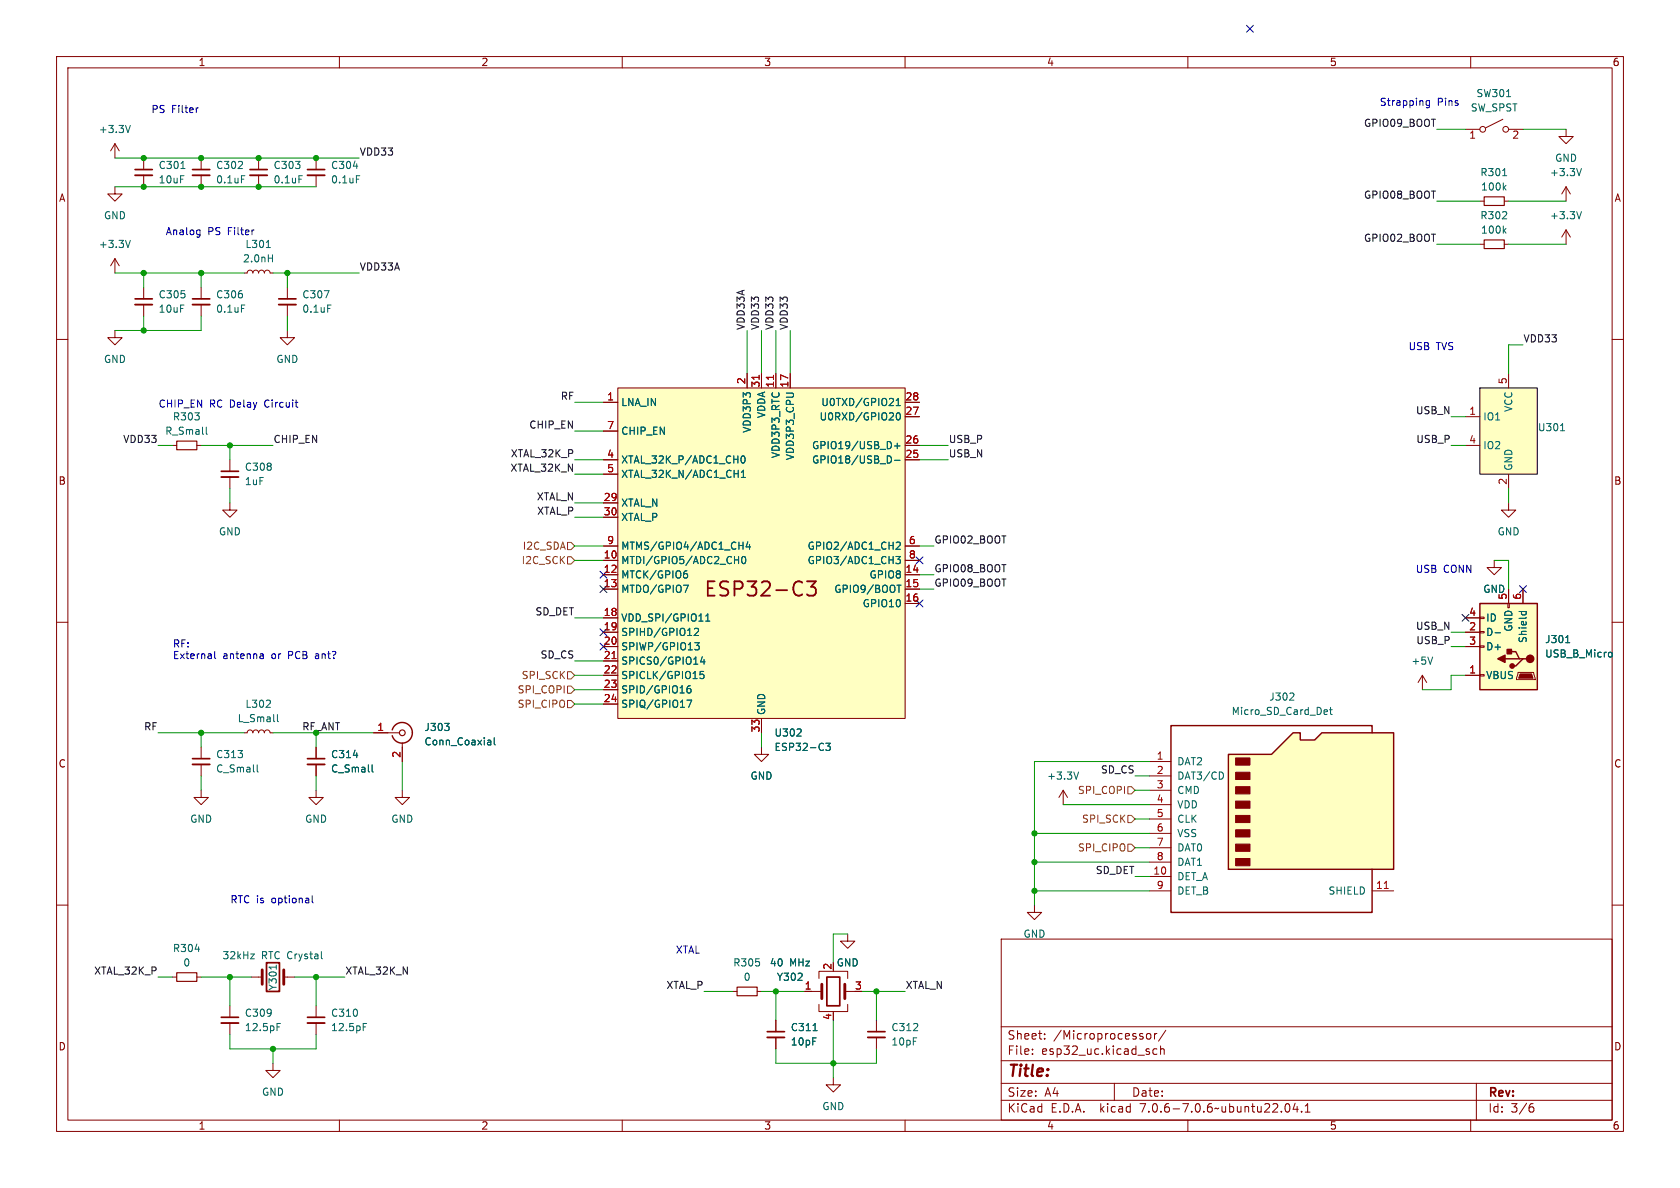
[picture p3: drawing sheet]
<svg xmlns="http://www.w3.org/2000/svg" width="297mm" height="210mm" viewBox="0 0 297 210" stroke-linecap="round" stroke-linejoin="round" font-family="sans-serif">
<g fill="none" stroke="#840000" stroke-width=".18">
<path d="M10 10h277v190h-277zM12 12h273v186h-273zM60 10v2M110 10v2M160 10v2M210 10v2M260 10v2M10 60h2M285 60h2M10 110h2M285 110h2M10 160h2"/>
<path d="M285 160h2M177 166h108v32h-108zM60 198v2M110 198v2M160 198v2M177 194.5h108M177 191.5h108M177 187.5h108M177 181.5h108M182.5 186.3v.1M182.5 185.5v.1M184.7 183.6v.1"/>
<path d="M184.7 182.8v.1M197 191.5v3M202.7 182.8l.3-.1 .4 .1 .1 .6-.2 .2-.3 .1-.3-.1zM204.1 182.7v1M204.5 182.7l-.3 .1-.1 .2M204.5 185.5l-.4-.1-.3 .3v.4l.2 .2h.5M205.2 185.5l.2-.1 .3 .1 .1 .9M205.2 184.9v1.5M206.1 182.1l-1.3 2M210 198v2M227.3 195.2l.2-.1a.81 .81 0 0 1 .6 .6 .81 .81 0 0 1-.3 .8l-.1 .1a.81 .81 0 0 1-.4-1.4zM229 195l-.4 1.1h.9"/>
<path d="M229.3 195.6v1M230.1 196.5v.1M230.7 196.6h.9M230.7 195.5l.5-.4v1.5M260 198v2M261 191.5v6.5M270.6 195.7h.3l.3 .3-.1 .5-.5 .1M271 195.1l-.4 .1"/>
</g>
<path d="M261.6 68.6h10.2v15.2h-10.2z" fill="#ffffc2"/>
<path d="M261.6 68.6h10.2v15.2h-10.2z" fill="none" stroke="#000" stroke-width=".18"/>
<g fill="none" stroke="#840000" stroke-width=".18">
<path d="M259.1 22.9h2.5M261.6 35.6h.8M265.7 21.1l-3.1 1.5M265.9 35.6h.8M266.7 22.9h2.5M276.9 22.9v1.2h1.2l-1.2 1.3-1.3-1.3h1.3M276.9 33l-.8 1.3M276.9 33v2.6M276.9 33l.7 1.3M259.1 73.7h2.5M259.1 78.7h2.5M266.7 66v2.6"/>
<path d="M264.2 99.1v1.2h1.2l-1.2 1.3-1.3-1.3h1.3M266.7 88.9v1.3h1.3l-1.3 1.2-1.3-1.2h1.3M266.7 83.8v2.6M35.6 132.1v2M35.6 135.1v2.1M30.5 172.7h.7M34.8 172.7h.8M40.6 177.8v2M44.4 172.7h2M50.2 172.7h1.9M40.6 180.8v2.1M48.3 188v1.2h1.2l-1.2 1.3-1.3-1.3h1.3"/>
<circle cx="262.1" cy="22.9" r=".51"/>
<circle cx="266.2" cy="22.9" r=".51"/>
</g>
<g fill="none" stroke="#006464" stroke-width=".18">
<path d="M266.3 17.1h.8M265.6 31.1h.8M265.9 33.1l.3 .5M266.2 32.8l-.4 .4M279.6 29.8l-.4 1.3M275.9 76.1h.7M45.5 135.2v1.1l.1 .2M34.5 167.8h.8M44.3 168.6h.7l-.7 .9h.7M48.8 170.6v.7M56.9 169.4l.1 .1M49 181.5h.4"/>
<path d="M49 180.9h.6"/>
</g>
<path d="M262.4 34.8h3.5v1.5h-3.5zM31.2 172h3.6v1.5h-3.6z" fill="none" stroke="#840000" stroke-width=".2"/>
<path d="M34 135.1h3.1M39.1 180.8h3.1" fill="none" stroke="#840000" stroke-width=".33"/>
<path d="M34 134.1h3.1M39.1 179.8h3.1M47.1 170.2h2.3v5.1h-2.3z" fill="none" stroke="#840000" stroke-width=".3"/>
<path d="M46.4 171.5v2.5M50.2 171.5v2.5" fill="none" stroke="#840000" stroke-width=".51"/>
<path d="M217.2 133.4h7.6l3.8-3.9h1.3v1.3h2.5l1.3-1.3h12.7v24.2h-29.2z" fill="#ffffc2"/>
<g fill="#840000" stroke="#840000" stroke-width=".18">
<path d="M218.4 151.8h2.6v1.2h-2.6z"/>
<path d="M218.4 149.2h2.6v1.3h-2.6z"/>
<path d="M218.4 146.7h2.6v1.3h-2.6z"/>
<path d="M218.4 144.1h2.6v1.3h-2.6z"/>
<path d="M218.4 141.6h2.6v1.3h-2.6z"/>
<path d="M218.4 139.1h2.6v1.2h-2.6z"/>
<path d="M218.4 136.5h2.6v1.3h-2.6z"/>
<path d="M218.4 134h2.6v1.3h-2.6z"/>
<path d="M268.7 119.1h2.1l.2 .8h-2.5z"/>
</g>
<path d="M261.6 106.7h10.2v15.2h-10.2zM266.1 116.5h2.5M266.7 115.2h1.3l.6 1.3h.6M269.9 116.5h-.7l-1.2 1.2h-.7M69.3 129a1.81 1.81 0 0 1 2.8-.9 1.81 1.81 0 0 1 0 2.9 1.81 1.81 0 0 1-2.8-1M217.2 133.4h7.6l3.8-3.9h1.3v1.3h2.5l1.3-1.3h12.7v24.2h-29.2zM242.6 129.5v-1.2h-35.6v33h35.6v-7.6" fill="none" stroke="#840000" stroke-width=".25"/>
<g fill="none" stroke="#840000" stroke-width=".18">
<path d="M20.3 33v1.3h1.3l-1.3 1.3-1.3-1.3h1.3M20.3 25.4v2.5M20.3 25.4l-.7 1.3M20.3 25.4l.8 1.3M25.4 27.9v2.1M25.4 31v2M35.6 27.9v2.1M35.6 31v2M45.7 27.9v2.1M45.7 31v2M55.9 27.9v2.1M55.9 31v2"/>
<path d="M20.3 58.4v1.3h1.3l-1.3 1.3-1.3-1.3h1.3M20.3 45.7l-.7 1.3M20.3 45.7v2.6M20.3 45.7l.8 1.3M25.4 50.8v2M25.4 53.8v2.1M35.6 50.8v2M35.6 53.8v2.1M43.2 48.3h.5l.1-.4 .4-.1 .4 .1 .1 .4 .2-.4 .3-.1 .4 .1 .1 .4 .2-.4 .3-.1 .4 .1 .1 .4 .2-.4 .4-.1 .3 .1 .2 .4h.5M50.8 58.4v1.3h1.3l-1.3 1.3-1.3-1.3h1.3M50.8 50.8v2M50.8 53.8v2.1"/>
<path d="M261.6 43.2h.8M265.9 43.2h.8M276.9 40.6l-.8 1.3M276.9 40.6v2.6M276.9 40.6l.7 1.3M30.5 78.7h.7M34.8 78.7h.8M106.7 71.1h2.5M106.7 76.2h2.5M109.2 68.6h50.8v58.4h-50.8zM132.1 66v2.6M134.6 66v2.6"/>
<path d="M137.2 66v2.6M139.7 66v2.6M160 71.1h2.6M160 78.7h2.6M160 73.7h2.6M40.6 88.9v1.3h1.3l-1.3 1.2-1.2-1.2h1.2M40.6 81.3v2M40.6 84.3v2.1M106.7 99.1h2.5M106.7 81.3h2.5M106.7 88.9h2.5M106.7 91.4h2.5"/>
<path d="M106.7 83.8h2.5M106.7 96.5h2.5M160 99.1h2.6M160 81.3h2.6M160 96.5h2.6M106.7 119.4h2.5M106.7 111.8h2.5M106.7 114.3h2.5M106.7 109.2h2.5M106.7 101.6h2.5M106.7 104.1h2.5M106.7 116.8h2.5"/>
<path d="M160 101.6h2.6M160 104.1h2.6M160 106.7h2.6M251.5 119.4l-.8 1.3M251.5 119.4v2.5M251.5 119.4l.7 1.3M259.1 119.4h2.5M259.1 111.8h2.5M259.1 114.3h2.5M259.1 109.2h2.5M261.6 109.1h.8v.2h-.8zM261.6 111.6h.8v.3h-.8z"/>
<path d="M261.6 114.2h.8v.2h-.8zM261.6 119.3h.8v.2h-.8zM266.6 106.7h.2v.7h-.2zM266.7 104.1v2.6M268.4 118.9h2.7l.3 1.2h-3.3zM269.2 104.1v2.6M35.6 139.7v1.3h1.2l-1.2 1.2-1.3-1.2h1.3M43.2 129.5h.5l.1-.3 .4-.2 .4 .2 .1 .3 .2-.3 .3-.2 .4 .2 .1 .3 .2-.3 .3-.2 .4 .2 .1 .3 .2-.3 .4-.2 .3 .2 .2 .3h.5M55.9 139.7v1.3h1.2l-1.2 1.2-1.3-1.2h1.3M55.9 132.1v2M55.9 135.1v2.1M66 129.5h4.6"/>
<path d="M71.1 139.7v1.3h1.3l-1.3 1.2-1.3-1.2h1.3M71.1 131.3v3.3M106.7 121.9h2.5M106.7 124.5h2.5M134.6 132.1v1.3h1.3l-1.3 1.2-1.3-1.2h1.3M134.6 127v2.5M188 139.7l-.8 1.3M188 139.7v2.5M188 139.7l.7 1.3M203.2 134.6h3.8M203.2 137.2h3.8M203.2 139.7h3.8"/>
<path d="M203.2 154.9h3.8M203.2 157.5h3.8M203.2 142.2h3.8M203.2 144.8h3.8M203.2 147.3h3.8M203.2 149.9h3.8M203.2 152.4h3.8M242.6 157.5h3.8M55.9 177.8v2M129.5 175.3h.8M133.9 175.3h.7M142.2 175.3h3.1"/>
<path d="M144.8 177.5v1.3h5.1v-1.3M144.8 173v-1.3h5.1v1.3M147.3 178.8v.3M149.4 175.3h3M149.9 165.1v1.3h1.2l-1.2 1.2-1.3-1.2h1.3M182.9 160v1.3h1.2l-1.2 1.3-1.3-1.3h1.3M55.9 180.8v2.1M137.2 180.3v2.1M137.2 183.4v2M147.3 190.5v1.3h1.3l-1.3 1.2-1.3-1.2h1.3M154.9 180.3v2.1M154.9 183.4v2"/>
</g>
<path d="M134.2 66.3v.8M136.7 66.3v.8M108.2 116.4h.7M244.7 157.1h.7" fill="none" stroke="#a90000" stroke-width=".18"/>
<g fill="none" stroke="#006464" stroke-width=".18">
<path d="M23 22.2l-.4 1.2M32 29.8h.7M42.7 31.1h.6M52.8 31.1h.7M62.5 29.4h.7M63 31.1h.6M279.6 37.4l-.4 1.3M23 42.5l-.4 1.3M42.7 53.9h.6M47.1 43.8h.7M47.4 45.6h.8M48.2 45v1.3"/>
<path d="M57.3 51.4h.9l-.6 1.3M57.9 53.9h.6M265.9 40.7l.3 .5M266.2 40.4l-.4 .5M36.5 75.5v1.1l.1 .2M158.1 78.8h1M158.4 71.7h.8M158.4 70.8l.4-.4v1.3M158.6 73.1l.1-.1a.68 .68 0 0 1 .5 .6 .68 .68 0 0 1-.5 .6l-.1-.1-.2-.3zM158.6 78.4v.9M129.8 99h.8M130.6 98.4v1.2"/>
<path d="M130.6 96.4h.8M131.1 84.4h.7M131.1 83.5l.3-.4v1.3M131.1 80.7l.2-.1a.68 .68 0 0 1 .4 .6 .68 .68 0 0 1-.4 .7l-.2-.2-.1-.3zM131.2 98.5l.2-.1a.68 .68 0 0 1 .5 .6 .68 .68 0 0 1-.5 .6l-.2-.1-.1-.3zM131.4 95.8v1.3M132.2 95.8l-.3 .9h.8M132.5 96.3v.8M157.4 80.7l.2 .4-.2 .7M158.1 81.4h1M158.4 98.4h.8l-.5 .5 .4 .1v.5l-.2 .1-.5-.1M158.4 96l.5-.2 .3 .4-.8 .9h.8"/>
<path d="M120.8 103.4h.9l-.6 1.3M121.1 101.4l.3 .1 .2 .1-.1 .5-.4 .1M121.4 100.9l-.3 .1M122.8 111.2l.5-.1 .2 .3-.8 .9h.8M122.8 113.6h.8l-.4 .5 .4 .1v.6l-.2 .1-.6-.1M124.2 116.1l-.3 .9h.7M124.4 118.7h-.6l-.1 .6 .2-.1h.4l.2 .2-.1 .4-.2 .2-.5-.2M124.5 116.6v.8M124.8 109.8h.7M124.8 108.9l.3-.4v1.3M158.6 103.4h.7M158.9 103.4v1.3"/>
<path d="M253.3 116.1l-.4 1.3M264.3 111.9h1M268.5 108.1h1.3M269 108.1v.4M269.8 108.1v.4M276.8 113.6h.7M284.6 115.3l.3 .1 .1 .1v.5l-.4 .1M47 125h.8M47.7 123.9v.4M49 126.3v1.1l.2 .2M62.5 133.5h.7M65.8 135.2v1.1l.2 .2"/>
<path d="M78.6 127.9h.8l-.4 .5M79.3 128.4l.1 .2-.1 .5M86.4 130.8h.2l.2 .2v.7M86.8 131.6l-.4 .1M86.8 131.1l-.4 .1M87.4 130.4v1.1l.2 .2M121.4 123.8h.9l-.6 1.2M122 121.2l-.3 .1a.86 .86 0 0 0 0 1.2l.4-.1 .1-.4-.3-.3-.3 .1-.2 .2M140.9 130.1h.7M141.6 129v.4M146 131.4h.8l-.4 .5 .3 .1v.5l-.2 .2-.5-.2M190.7 136.5l-.4 1.2"/>
<path d="M216 136.5l.3 .5-.3 .7M228.6 122.6l.2 .1-.1 .3-.7 .8h.8M234.5 125.5l.2 .3-.6 .1M234.6 126.2l-.1 .1M235 125.5h.5M235.2 125v1.1l.3 .2M64.2 181.5h.4M64.2 180.9h.6M143.7 182.2h.8"/>
</g>
<g fill="none" stroke="#840000" stroke-width=".2">
<path d="M262.4 42.4h3.5v1.5h-3.5zM31.2 78h3.6v1.5h-3.6zM130.3 174.5h3.6v1.5h-3.6z"/>
<circle cx="71.1" cy="129.5" r=".51"/>
</g>
<g fill="#ffffc2" stroke="#ffffc2" stroke-width=".18">
<path d="M261.6 106.7h10.2v15.2h-10.2z"/>
<path d="M109.2 68.6h50.8v58.4h-50.8z"/>
</g>
<g fill="#840000" stroke="#840000" stroke-width=".25">
<path d="M264.8 116.5l1.3-.7v1.3z"/>
<path d="M266.4 114.8h.8v.8h-.8z"/>
<circle cx="270.5" cy="116.5" r=".63"/>
<circle cx="267.3" cy="117.7" r=".38"/>
</g>
<path d="M23.9 31h3M34 31h3.1M44.2 31h3M54.4 31h3M23.9 53.8h3M34 53.8h3.1M49.3 53.8h3M39.1 84.3h3.1M54.4 135.1h3M54.4 180.8h3M135.6 183.4h3.1M153.4 183.4h3.1" fill="none" stroke="#840000" stroke-width=".33"/>
<g fill="none" stroke="#840000" stroke-width=".3">
<path d="M23.9 30h3M34 30h3.1M44.2 30h3M54.4 30h3M23.9 52.8h3M34 52.8h3.1M49.3 52.8h3M39.1 83.3h3.1M54.4 134.1h3M54.4 179.8h3M146.2 172.7h2.3v5.1h-2.3zM135.6 182.4h3.1"/>
<path d="M153.4 182.4h3.1"/>
</g>
<path d="M145.3 174v2.5M149.4 174v2.5" fill="none" stroke="#840000" stroke-width=".51"/>
<path d="M142.7 102.8h1.5l-.8 .9a.69 .69 0 0 1 .8 .5v.6l-.2 .4-.2 .1h-.8l-.3-.2" fill="none" stroke="#840000" stroke-width=".32"/>
<path d="M100.3 95.9h.7l.6 .6-.6 .7h-.7zM100.3 98.4h.7l.6 .7-.6 .6h-.7zM100.3 118.7h.7l.6 .7-.6 .6h-.7zM100.3 123.8h.7l.6 .7-.6 .6h-.7zM100.3 121.3h.7l.6 .6-.6 .7h-.7zM199.4 139.1h.6l.7 .6-.7 .6h-.6zM199.4 149.2h.6l.7 .7-.7 .6h-.6zM199.4 144.1h.6l.7 .7-.7 .6h-.6z" fill="none" stroke="#725600" stroke-width=".18"/>
<g fill="none" stroke="#0000c2" stroke-width=".18">
<path d="M35.1 19.1h-.3M252.7 17.8v1l-.2 .3-.3-.1M252.7 17.9l-.4-.1-.2 .2 .1 .6h.5M35 40.6l.4 .1M35.4 40.6v1.1l-.3 .2M35.4 41.4l-.4 .1M52.2 71.1h.5M52.5 72h.2M38 115.2v1l.1 .2M46.1 115.6h.4v.8M46.5 116.4h-.4M46.5 115.9h-.4"/>
<path d="M55.2 158.3v1.1l.2 .2"/>
</g>
<g fill="none" stroke="#009600" stroke-width=".18">
<path d="M20.3 27.9h43.2M20.3 33h35.6M254 35.6h7.6M254 22.9h5.1M266.7 35.6h10.2M269.2 22.9h7.7M20.3 48.3h22.9M25.4 48.3v2.5M25.4 55.9v2.5M35.6 55.9v2.5h-15.3M35.6 48.3v2.5M48.3 48.3h15.2"/>
<path d="M50.8 48.3v2.5M50.8 55.9v2.5M132.1 58.4v7.6M134.6 58.4v7.6M137.2 58.4v7.6M139.7 58.4v7.6M254 43.2h7.6M266.7 43.2h10.2M27.9 78.7h2.6M35.6 78.7h12.7M40.6 78.7v2.6M101.6 71.1h5.1"/>
<path d="M101.6 76.2h5.1M162.6 78.7h5M256.5 78.7h2.6M256.5 73.7h2.6M269.2 61h-2.5v5M40.6 86.4v2.5M101.6 81.3h5.1M101.6 83.8h5.1M101.6 88.9h5.1M101.6 96.5h5.1M101.6 91.4h5.1M101.6 99.1h5.1"/>
<path d="M162.6 81.3h5M162.6 96.5h2.5M264.2 99.1h2.5v5M266.7 86.4v2.5M101.6 109.2h5.1M101.6 116.8h5.1M101.6 119.4h5.1M162.6 101.6h2.5M162.6 104.1h2.5M256.5 114.3h2.6M256.5 111.8h2.6M259.1 119.4h-2.6v2.5h-5"/>
<path d="M27.9 129.5h15.3M35.6 129.5v2.6M35.6 137.2v2.5M48.3 129.5h17.7M55.9 129.5v2.6M55.9 137.2v2.5M71.1 134.6v5.1M101.6 121.9h5.1M101.6 124.5h5.1M134.6 129.5v2.6M200.7 139.7h2.5M200.7 137.2h2.5"/>
<path d="M203.2 134.6h-20.3v25.4M182.9 152.4h20.3M182.9 147.3h20.3M182.9 157.5h20.3M188 142.2h15.2M200.7 149.9h2.5M200.7 144.8h2.5M200.7 154.9h2.5M27.9 172.7h2.6M35.6 172.7h8.8M40.6 172.7v5.1M52.1 172.7h8.9"/>
<path d="M55.9 172.7v5.1M124.5 175.3h5M134.6 175.3h7.6M137.2 175.3v5M149.9 165.1h-2.6v5.1M152.4 175.3h7.6M154.9 175.3v5M40.6 182.9v2.5h15.3v-2.5M48.3 185.4v2.6M137.2 185.4v2.6h17.7v-2.6M147.3 180.3v10.2"/>
</g>
<g fill="none" stroke="#000084" stroke-width=".18">
<path d="M220.4 4.5l1.2 1.2M221.6 4.5l-1.2 1.2M162 98.5l1.2 1.2M163.2 98.5l-1.2 1.2M106.1 111.2l1.2 1.2M106.1 113.7l1.2 1.2M106.1 101l1.2 1.2M106.1 103.5l1.2 1.2M107.3 111.2l-1.2 1.2M107.3 113.7l-1.2 1.2M107.3 101l-1.2 1.2M107.3 103.5l-1.2 1.2"/>
<path d="M162 106.1l1.2 1.2M163.2 106.1l-1.2 1.2M258.5 108.6l1.2 1.2M259.7 108.6l-1.2 1.2M268.6 103.5l1.2 1.2M269.8 103.5l-1.2 1.2"/>
</g>
<g fill="#009600" stroke="#009600" stroke-width=".18">
<circle cx="25.4" cy="27.9" r=".46"/>
<circle cx="25.4" cy="33" r=".46"/>
<circle cx="45.7" cy="33" r=".46"/>
<circle cx="50.8" cy="48.3" r=".46"/>
<circle cx="35.6" cy="48.3" r=".46"/>
<circle cx="25.4" cy="48.3" r=".46"/>
<circle cx="55.9" cy="27.9" r=".46"/>
<circle cx="45.7" cy="27.9" r=".46"/>
<circle cx="35.6" cy="33" r=".46"/>
<circle cx="35.6" cy="27.9" r=".46"/>
<circle cx="40.6" cy="172.7" r=".46"/>
<circle cx="55.9" cy="172.7" r=".46"/>
<circle cx="48.3" cy="185.4" r=".46"/>
<circle cx="137.2" cy="175.3" r=".46"/>
<circle cx="154.9" cy="175.3" r=".46"/>
<circle cx="147.3" cy="188" r=".46"/>
<circle cx="182.9" cy="147.3" r=".46"/>
<circle cx="182.9" cy="157.5" r=".46"/>
<circle cx="182.9" cy="152.4" r=".46"/>
<circle cx="25.4" cy="58.4" r=".46"/>
<circle cx="35.6" cy="129.5" r=".46"/>
<circle cx="40.6" cy="78.7" r=".46"/>
</g>
<text font-size="3.5" fill="#840000" x="124.3" y="105.9">ESP32-C3</text>
<text font-size="2.8" fill="#840000" x="178" y="190.9">Title:</text>
<g font-size="2.1" fill="#840000">
<text x="178" y="184">Sheet:</text>
<text x="186.2" y="184">/Microprocessor/</text>
<text x="178" y="186.7">File:</text>
<text x="184.1" y="186.7">esp32_uc.kicad_sch</text>
<text x="178" y="196.9">KiCad</text>
<text x="178" y="194.1">Size:</text>
<text x="184.7" y="194.1">A4</text>
<text x="185.7" y="196.9">E.D.A.</text>
<text x="194.6" y="196.9">kicad</text>
<text x="200" y="194.1">Date:</text>
<text x="201.8" y="196.9">7.0.6-7.0.6~ubuntu22.04.1</text>
<text x="263" y="194.3">Rev:</text>
<text x="263" y="196.9">Id:</text>
<text x="267.1" y="196.9">3/6</text>
</g>
<g font-size="1.8" fill="#840000">
<text x="35" y="11.9">1</text>
<text x="85" y="11.9">2</text>
<text x="135" y="11.9">3</text>
<text x="185" y="11.9">4</text>
<text x="235" y="11.9">5</text>
<text x="285" y="11.9">6</text>
<text x="10.3" y="35.9">A</text>
<text x="285.3" y="35.9">A</text>
<text x="10.3" y="85.9">B</text>
<text x="285.3" y="85.9">B</text>
<text x="10.3" y="135.9">C</text>
<text x="285.3" y="135.9">C</text>
<text x="10.3" y="185.9">D</text>
<text x="285.3" y="185.9">D</text>
<text x="35" y="199.9">1</text>
<text x="85" y="199.9">2</text>
<text x="135" y="199.9">3</text>
<text x="185" y="199.9">4</text>
<text x="235" y="199.9">5</text>
<text x="285" y="199.9">6</text>
</g>
<g font-size="1.8" fill="#006464">
<text x="260.9" y="17.4">SW301</text>
<text x="17.4" y="23.7">+3.3V</text>
<text x="259.9" y="19.9">SW_SPST</text>
<text x="274.8" y="28.8">GND</text>
<text x="27.9" y="30.1">C301</text>
<text x="27.9" y="32.6">10uF</text>
<text x="38.1" y="30.1">C302</text>
<text x="38.1" y="32.6">0.1uF</text>
<text x="48.3" y="30.1">C303</text>
<text x="48.3" y="32.6">0.1uF</text>
<text x="58.4" y="30.1">C304</text>
<text x="58.4" y="32.6">0.1uF</text>
<text x="261.6" y="31.3">R301</text>
<text x="261.7" y="33.9">100k</text>
<text x="273.9" y="31.3">+3.3V</text>
<text x="18.3" y="39">GND</text>
<text x="261.6" y="39">R302</text>
<text x="261.7" y="41.5">100k</text>
<text x="273.9" y="39">+3.3V</text>
<text x="17.4" y="44">+3.3V</text>
<text x="42.9" y="46.6">2.0nH</text>
<text x="43.3" y="44">L301</text>
<text x="27.9" y="52.9">C305</text>
<text x="38.1" y="52.9">C306</text>
<text x="53.3" y="52.9">C307</text>
<text x="27.9" y="55.5">10uF</text>
<text x="38.1" y="55.5">0.1uF</text>
<text x="53.3" y="55.5">0.1uF</text>
<text x="18.3" y="64.4">GND</text>
<text x="48.8" y="64.4">GND</text>
<text x="109.7" y="72">LNA_IN</text>
<text x="145.1" y="72">U0TXD/GPIO21</text>
<text x="29.1" y="77.1">R_Small</text>
<text x="30.5" y="74.5">R303</text>
<text x="109.7" y="77.1">CHIP_EN</text>
<text x="132.9" y="76.6" transform="rotate(-90 132.9 76.6)">VDD3P3</text>
<text x="135.5" y="74" transform="rotate(-90 135.5 74)">VDDA</text>
<text x="144.8" y="74.5">U0RXD/GPIO20</text>
<text x="262.1" y="74.5">IO1</text>
<text x="267.6" y="72.9" transform="rotate(-90 267.6 72.9)">VCC</text>
<text x="271.8" y="76.4">U301</text>
<text x="43.2" y="83.4">C308</text>
<text x="109.7" y="82.1">XTAL_32K_P/ADC1_CH0</text>
<text x="138" y="81.1" transform="rotate(-90 138 81.1)">VDD3P3_RTC</text>
<text x="140.6" y="81.4" transform="rotate(-90 140.6 81.4)">VDD3P3_CPU</text>
<text x="143.5" y="82.1">GPIO18/USB_D-</text>
<text x="143.5" y="79.6">GPIO19/USB_D+</text>
<text x="262.1" y="79.6">IO2</text>
<text x="267.6" y="83.3" transform="rotate(-90 267.6 83.3)">GND</text>
<text x="43.2" y="86">1uF</text>
<text x="109.7" y="89.8">XTAL_N</text>
<text x="109.7" y="84.7">XTAL_32K_N/ADC1_CH1</text>
<text x="38.6" y="94.8">GND</text>
<text x="109.7" y="92.3">XTAL_P</text>
<text x="264.7" y="94.8">GND</text>
<text x="109.7" y="99.9">MTDI/GPIO5/ADC2_CH0</text>
<text x="109.7" y="97.4">MTMS/GPIO4/ADC1_CH4</text>
<text x="142.7" y="97.4">GPIO2/ADC1_CH2</text>
<text x="142.7" y="99.9">GPIO3/ADC1_CH3</text>
<text x="109.7" y="102.5">MTCK/GPIO6</text>
<text x="109.7" y="105">MTDO/GPIO7</text>
<text x="147.4" y="105">GPIO9/BOOT</text>
<text x="152.4" y="107.5">GPIO10</text>
<text x="153.6" y="102.5">GPIO8</text>
<text x="262.1" y="105">GND</text>
<text x="266.4" y="106.1" transform="rotate(-90 266.4 106.1)">5</text>
<text x="109.7" y="110.1">VDD_SPI/GPIO11</text>
<text x="109.7" y="112.6">SPIHD/GPIO12</text>
<text x="262.6" y="112.6">D-</text>
<text x="262.6" y="110.1">ID</text>
<text x="267.6" y="111.8" transform="rotate(-90 267.6 111.8)">GND</text>
<text x="270.1" y="113.8" transform="rotate(-90 270.1 113.8)">Shield</text>
<text x="273.1" y="113.9">J301</text>
<text x="109.7" y="115.2">SPIWP/GPIO13</text>
<text x="109.7" y="117.7">SPICS0/GPIO14</text>
<text x="249.4" y="117.7">+5V</text>
<text x="262.6" y="115.2">D+</text>
<text x="273.1" y="116.4">USB_B_Micro</text>
<text x="43.3" y="125.3">L302</text>
<text x="109.7" y="120.2">SPICLK/GPIO15</text>
<text x="109.7" y="122.8">SPID/GPIO16</text>
<text x="109.7" y="125.3">SPIQ/GPIO17</text>
<text x="224.3" y="124.1">J302</text>
<text x="262.6" y="120.2">VBUS</text>
<text x="41.9" y="127.9">L_Small</text>
<text x="74.9" y="129.4">J303</text>
<text x="74.9" y="132">Conn_Coaxial</text>
<text x="135.5" y="126.5" transform="rotate(-90 135.5 126.5)">GND</text>
<text x="136.8" y="130.4">U302</text>
<text x="217.6" y="126.6">Micro_SD_Card_Det</text>
<text x="38.1" y="134.2">C313</text>
<text x="38.1" y="136.8">C_Small</text>
<text x="58.4" y="134.2">C314</text>
<text x="58.4" y="136.8">C_Small</text>
<text x="136.8" y="132.9">ESP32-C3</text>
<text x="208" y="135.5">DAT2</text>
<text x="132.6" y="138">GND</text>
<text x="185" y="138">+3.3V</text>
<text x="208" y="138">DAT3/CD</text>
<text x="208" y="140.6">CMD</text>
<text x="208" y="143.1">VDD</text>
<text x="33.5" y="145.6">GND</text>
<text x="53.8" y="145.6">GND</text>
<text x="69.1" y="145.6">GND</text>
<text x="208" y="145.6">CLK</text>
<text x="208" y="148.2">VSS</text>
<text x="208" y="155.8">DET_A</text>
<text x="208" y="150.7">DAT0</text>
<text x="208" y="153.3">DAT1</text>
<text x="208" y="158.3">DET_B</text>
<text x="234.8" y="158.3">SHIELD</text>
<text x="180.8" y="166">GND</text>
<text x="30.5" y="168.5">R304</text>
<text x="32.3" y="171">0</text>
<text x="39.2" y="169.8">32kHz</text>
<text x="46.2" y="169.8">RTC Crystal</text>
<text x="129.5" y="171">R305</text>
<text x="131.4" y="173.6">0</text>
<text x="136" y="171">40</text>
<text x="137.2" y="173.6">Y302</text>
<text x="139.6" y="171">MHz</text>
<text x="147.8" y="171">GND</text>
<text x="43.2" y="179.9">C309</text>
<text x="49.1" y="175.2" transform="rotate(-90 49.1 175.2)">Y301</text>
<text x="58.4" y="179.9">C310</text>
<text x="43.2" y="182.5">12.5pF</text>
<text x="58.4" y="182.5">12.5pF</text>
<text x="139.7" y="182.5">C311</text>
<text x="139.7" y="185">10pF</text>
<text x="157.5" y="182.5">C312</text>
<text x="157.5" y="185">10pF</text>
<text x="46.2" y="193.9">GND</text>
<text x="145.3" y="196.4">GND</text>
</g>
<g font-size="1.8" fill="#0000c2">
<text x="26.7" y="20.1">PS</text>
<text x="30.3" y="20.1">Filter</text>
<text x="243.8" y="18.8">Strapping</text>
<text x="254.1" y="18.8">Pins</text>
<text x="29.2" y="41.7">Analog</text>
<text x="36.7" y="41.7">PS</text>
<text x="40.4" y="41.7">Filter</text>
<text x="248.9" y="62">USB</text>
<text x="253.9" y="62">TVS</text>
<text x="27.9" y="72.1">CHIP_EN</text>
<text x="37" y="72.1">RC Delay</text>
<text x="47.1" y="72.1">Circuit</text>
<text x="250.2" y="101.4">USB</text>
<text x="255.2" y="101.4">CONN</text>
<text x="30.5" y="114.5">RF:</text>
<text x="30.5" y="116.6">External</text>
<text x="39.4" y="116.6">antenna</text>
<text x="48.1" y="116.6">or</text>
<text x="51.2" y="116.6">PCB</text>
<text x="56.2" y="116.6">ant?</text>
<text x="40.6" y="159.8">RTC is</text>
<text x="48.1" y="159.8">optional</text>
<text x="119.4" y="168.7">XTAL</text>
</g>
<g font-size="1.8" fill="#0f0f0f">
<text x="241" y="22.5">GPIO09_BOOT</text>
<text x="63.5" y="27.6">VDD33</text>
<text x="241" y="35.2">GPIO08_BOOT</text>
<text x="63.5" y="47.9">VDD33A</text>
<text x="241" y="42.8">GPIO02_BOOT</text>
<text x="131.7" y="58.4" transform="rotate(-90 131.7 58.4)">VDD33A</text>
<text x="134.3" y="58.4" transform="rotate(-90 134.3 58.4)">VDD33</text>
<text x="136.8" y="58.4" transform="rotate(-90 136.8 58.4)">VDD33</text>
<text x="139.4" y="58.4" transform="rotate(-90 139.4 58.4)">VDD33</text>
<text x="269.2" y="60.6">VDD33</text>
<text x="99" y="70.8">RF</text>
<text x="93.5" y="75.9">CHIP_EN</text>
<text x="250.2" y="73.3">USB_N</text>
<text x="21.7" y="78.4">VDD33</text>
<text x="48.3" y="78.4">CHIP_EN</text>
<text x="90.1" y="83.5">XTAL_32K_N</text>
<text x="90.2" y="80.9">XTAL_32K_P</text>
<text x="167.6" y="80.9">USB_N</text>
<text x="167.6" y="78.4">USB_P</text>
<text x="250.3" y="78.4">USB_P</text>
<text x="94.8" y="88.6">XTAL_N</text>
<text x="94.9" y="91.1">XTAL_P</text>
<text x="165.1" y="96.2">GPIO02_BOOT</text>
<text x="165.1" y="101.3">GPIO08_BOOT</text>
<text x="165.1" y="103.8">GPIO09_BOOT</text>
<text x="94.6" y="108.9">SD_DET</text>
<text x="250.2" y="111.4">USB_N</text>
<text x="250.3" y="114">USB_P</text>
<text x="95.5" y="116.5">SD_CS</text>
<text x="25.4" y="129.2">RF</text>
<text x="194.5" y="136.8">SD_CS</text>
<text x="193.6" y="154.6">SD_DET</text>
<text x="16.5" y="172.4">XTAL_32K_P</text>
<text x="61" y="172.4">XTAL_32K_N</text>
<text x="117.7" y="174.9">XTAL_P</text>
<text x="160" y="174.9">XTAL_N</text>
</g>
<g font-size="1.8" fill="#a90000">
<text x="259.6" y="24.8">1</text>
<text x="267.3" y="24.8">2</text>
<text x="107.2" y="70.9">1</text>
<text x="131.8" y="68" transform="rotate(-90 131.8 68)">2</text>
<text x="134.4" y="68.6" transform="rotate(-90 134.4 68.6)">31</text>
<text x="136.9" y="68.6" transform="rotate(-90 136.9 68.6)">11</text>
<text x="139.4" y="68.6" transform="rotate(-90 139.4 68.6)">17</text>
<text x="160" y="70.9">28</text>
<text x="266.4" y="68" transform="rotate(-90 266.4 68)">5</text>
<text x="107.2" y="75.9">7</text>
<text x="160" y="73.4">27</text>
<text x="259.6" y="73.4">1</text>
<text x="107.2" y="81">4</text>
<text x="107.2" y="83.6">5</text>
<text x="160" y="81">25</text>
<text x="160" y="78.5">26</text>
<text x="259.6" y="78.5">4</text>
<text x="106.6" y="88.6">29</text>
<text x="266.4" y="85.8" transform="rotate(-90 266.4 85.8)">2</text>
<text x="106.6" y="91.2">30</text>
<text x="106.6" y="98.8">10</text>
<text x="106.6" y="101.3">12</text>
<text x="107.2" y="96.3">9</text>
<text x="160" y="101.3">14</text>
<text x="160.6" y="96.3">6</text>
<text x="160.6" y="98.8">8</text>
<text x="106.6" y="103.9">13</text>
<text x="160" y="103.9">15</text>
<text x="160" y="106.4">16</text>
<text x="269" y="106.1" transform="rotate(-90 269 106.1)">6</text>
<text x="106.6" y="109">18</text>
<text x="106.6" y="111.5">19</text>
<text x="259.6" y="111.5">2</text>
<text x="259.6" y="109">4</text>
<text x="106.6" y="114">20</text>
<text x="106.6" y="116.6">21</text>
<text x="106.6" y="119.1">22</text>
<text x="259.6" y="119.1">1</text>
<text x="259.6" y="114">3</text>
<text x="106.6" y="121.7">23</text>
<text x="106.6" y="124.2">24</text>
<text x="66.6" y="129.3">1</text>
<text x="134.4" y="129.6" transform="rotate(-90 134.4 129.6)">33</text>
<text x="70.9" y="134.1" transform="rotate(-90 70.9 134.1)">2</text>
<text x="204.4" y="134.4">1</text>
<text x="204.4" y="136.9">2</text>
<text x="204.4" y="139.4">3</text>
<text x="204.4" y="142">4</text>
<text x="204.4" y="144.5">5</text>
<text x="204.4" y="147.1">6</text>
<text x="204.4" y="149.6">7</text>
<text x="203.8" y="154.7">10</text>
<text x="204.4" y="152.1">8</text>
<text x="204.4" y="157.2">9</text>
<text x="243.2" y="157.2">11</text>
<text x="147.1" y="171.5" transform="rotate(-90 147.1 171.5)">2</text>
<text x="142.2" y="175">1</text>
<text x="151.1" y="175">3</text>
<text x="147.1" y="180.4" transform="rotate(-90 147.1 180.4)">4</text>
</g>
<g font-size="1.8" fill="#725600">
<text x="92.1" y="99.9">I2C_SCK</text>
<text x="92.3" y="97.4">I2C_SDA</text>
<text x="91.4" y="125.3">SPI_CIPO</text>
<text x="91.4" y="122.8">SPI_COPI</text>
<text x="92.1" y="120.2">SPI_SCK</text>
<text x="190.5" y="140.6">SPI_COPI</text>
<text x="191.2" y="145.6">SPI_SCK</text>
<text x="190.5" y="150.7">SPI_CIPO</text>
</g>
<text font-size="1.8" fill="#009600" x="53.3" y="129.2">RF_ANT</text>
</svg>
